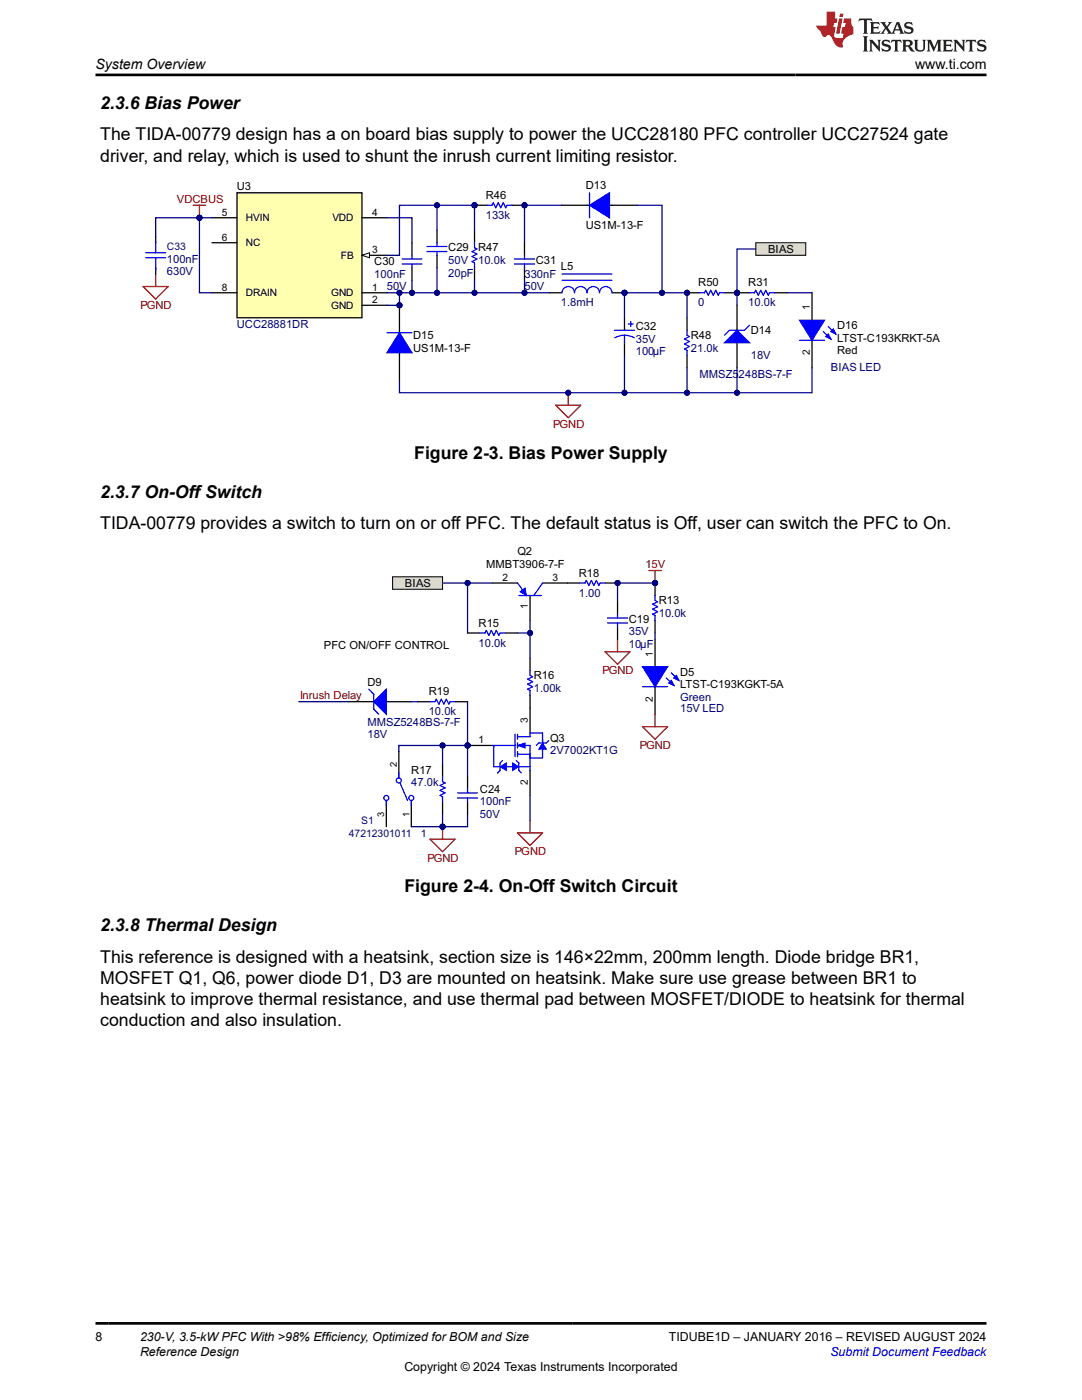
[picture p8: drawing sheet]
<svg xmlns="http://www.w3.org/2000/svg" width="216mm" height="279mm" viewBox="0 0 216 279" stroke-linecap="round" stroke-linejoin="round" font-family="sans-serif">
<path d="M47.3 38.5h24.9v24.9h-24.9z" fill-rule="evenodd" fill="#ffffaf"/>
<path d="M47.3 38.5h24.9v24.9h-24.9zM72.2 58.4h5M72.2 50.9h5M72.2 60.9h5" fill="none" stroke="#000" stroke-width=".25"/>
<path d="M72.2 50.9l1.5-.5v1z" fill="#f8fcff"/>
<path d="M72.2 50.9l1.5-.5v1z" fill="none" stroke="#000" stroke-width=".2"/>
<path d="M42.3 43.5h5M42.3 48.4h5M42.3 58.4h5M72.2 43.5h5" fill="none" stroke="#000" stroke-width=".25"/>
<circle cx="124.6" cy="58.4" r=".5" fill="#00007f"/>
<circle cx="124.6" cy="58.4" r=".5" fill="none" stroke="#00007f" stroke-width=".2"/>
<path d="M109.6 58.4h2.5M122.1 58.4h2.5" fill="none" stroke="#000" stroke-width=".25"/>
<circle cx="124.6" cy="58.4" r=".5" fill="#00007f"/>
<circle cx="124.6" cy="58.4" r=".5" fill="none" stroke="#00007f" stroke-width=".2"/>
<g fill="none" stroke="#00f" stroke-width=".25">
<path d="M85.2 49.2h4M85.2 50.2h4M87.2 48.4v.8M87.2 50.2v.7M102.7 51.7h4M102.7 52.7h4M104.7 50.9v.8M104.7 52.7v.7M112.1 58.4a1.25 1.25 0 0 1 1.3-1.2 1.25 1.25 0 0 1 1.2 1.2 1.25 1.25 0 0 1 1.3-1.2 1.25 1.25 0 0 1 1.2 1.2 1.25 1.25 0 0 1 1.3-1.2 1.25 1.25 0 0 1 1.2 1.2 1.25 1.25 0 0 1 1.3-1.2 1.25 1.25 0 0 1 1.2 1.2M112.1 55.9h10M112.1 54.7h10M122.6 65.9h4"/>
<path d="M124.6 66.9l.8 .1 1.2 .4M124.6 66.9l-.8 .1-1.1 .4M124.6 66.9v1.5M125.4 64.7h1M125.9 64.2v1"/>
</g>
<path d="M87.2 46v2.4M87.2 50.9v2.5M104.7 48.4v2.5M104.7 53.4v2.5M124.6 63.4v2.5M124.6 68.4v2.5M147.1 60.9v5M147.1 68.4v5" fill="none" stroke="#000" stroke-width=".25"/>
<path d="M147.1 65.9l2.5 2.5h-5z" fill="#00f"/>
<path d="M80.2 51.7h4M80.2 52.7h4M82.2 50.9v.8M82.2 52.7v.7M147.1 65.9l2.5 2.5h-5zM149.6 64.9l-1 1h-3l-1 1" fill="none" stroke="#00f" stroke-width=".25"/>
<path d="M82.2 48.4v2.5M82.2 53.4v2.5" fill="none" stroke="#000" stroke-width=".25"/>
<circle cx="104.7" cy="41" r=".5" fill="#00007f"/>
<circle cx="104.7" cy="41" r=".5" fill="none" stroke="#00007f" stroke-width=".2"/>
<circle cx="94.7" cy="41" r=".5" fill="#00007f"/>
<circle cx="94.7" cy="41" r=".5" fill="none" stroke="#00007f" stroke-width=".2"/>
<path d="M102.2 41h2.5" fill="none" stroke="#000" stroke-width=".25"/>
<circle cx="104.7" cy="41" r=".5" fill="#00007f"/>
<circle cx="104.7" cy="41" r=".5" fill="none" stroke="#00007f" stroke-width=".2"/>
<path d="M94.7 41h2.5" fill="none" stroke="#000" stroke-width=".25"/>
<circle cx="94.7" cy="41" r=".5" fill="#00007f"/>
<circle cx="94.7" cy="41" r=".5" fill="none" stroke="#00007f" stroke-width=".2"/>
<path d="M94.7 48.4v1l.5 .3-1 .5 1 .5-1 .5 1 .5-1 .5 .5 .2v1M97.2 41h1l.2-.5 .5 1 .5-1 .5 1 .5-1 .5 1 .3-.5h1" fill="none" stroke="#00f" stroke-width=".25"/>
<path d="M94.7 46v2.4M94.7 53.4v2.5M112.1 41h15" fill="none" stroke="#000" stroke-width=".25"/>
<path d="M117.6 41l4-2.5v5z" fill="#00f"/>
<path d="M117.6 38.5v5M117.6 41l4-2.5v5z" fill="none" stroke="#00f" stroke-width=".25"/>
<circle cx="79.7" cy="60.9" r=".5" fill="#00007f"/>
<circle cx="79.7" cy="60.9" r=".5" fill="none" stroke="#00007f" stroke-width=".2"/>
<path d="M79.7 60.9v5M79.7 70.9v5" fill="none" stroke="#000" stroke-width=".25"/>
<circle cx="79.7" cy="60.9" r=".5" fill="#00007f"/>
<circle cx="79.7" cy="60.9" r=".5" fill="none" stroke="#00007f" stroke-width=".2"/>
<path d="M79.7 65.9v5" fill="none" stroke="#000" stroke-width=".25"/>
<path d="M79.7 66.4l2.5 4h-5z" fill="#00f"/>
<path d="M77.2 66.4h5M79.7 66.4l2.5 4h-5z" fill="none" stroke="#00f" stroke-width=".25"/>
<path d="M38.5 41h2.5M39.8 41v2.5" fill="none" stroke="#7f0000" stroke-width=".25"/>
<circle cx="39.8" cy="43.5" r=".5" fill="#00007f"/>
<circle cx="39.8" cy="43.5" r=".5" fill="none" stroke="#00007f" stroke-width=".2"/>
<path d="M113.4 78.4v2.5M110.9 80.9h5l-2.5 2.5z" fill="none" stroke="#7f0000" stroke-width=".25"/>
<circle cx="113.4" cy="78.4" r=".5" fill="#00007f"/>
<circle cx="113.4" cy="78.4" r=".5" fill="none" stroke="#00007f" stroke-width=".2"/>
<path d="M150.8 48.4h10v2.5h-10z" fill-rule="evenodd" fill="#dcd9c7"/>
<path d="M150.8 48.4h10v2.5h-10z" fill="none" stroke="#000" stroke-width=".2"/>
<path d="M28.6 57.2h5l-2.5 2.5zM31.1 54.7v2.5" fill="none" stroke="#7f0000" stroke-width=".25"/>
<path d="M31.1 47.2v1.2M31.1 53.4v1.3" fill="none" stroke="#000" stroke-width=".25"/>
<path d="M29.1 51.4h4M29.1 50.4h4M31.1 48.2v2.2M31.1 51.4v2.5" fill="none" stroke="#00f" stroke-width=".25"/>
<circle cx="147.1" cy="58.4" r=".5" fill="#00007f"/>
<circle cx="147.1" cy="58.4" r=".5" fill="none" stroke="#00007f" stroke-width=".2"/>
<circle cx="137.1" cy="58.4" r=".5" fill="#00007f"/>
<circle cx="137.1" cy="58.4" r=".5" fill="none" stroke="#00007f" stroke-width=".2"/>
<path d="M144.6 58.4h2.5" fill="none" stroke="#000" stroke-width=".25"/>
<circle cx="147.1" cy="58.4" r=".5" fill="#00007f"/>
<circle cx="147.1" cy="58.4" r=".5" fill="none" stroke="#00007f" stroke-width=".2"/>
<path d="M137.1 58.4h2.5" fill="none" stroke="#000" stroke-width=".25"/>
<circle cx="137.1" cy="58.4" r=".5" fill="#00007f"/>
<circle cx="137.1" cy="58.4" r=".5" fill="none" stroke="#00007f" stroke-width=".2"/>
<path d="M139.6 58.4h1l.2-.5 .5 1 .5-1 .5 1 .5-1 .5 1 .3-.5h1M137.1 65.9v1l.5 .3-1 .5 1 .5-1 .5 1 .5-1 .5 .5 .2v1M164.3 66.2l1.5 1.5M165.3 65.2l1.5 1.5" fill="none" stroke="#00f" stroke-width=".25"/>
<path d="M162 58.4v5.5M137.1 63.4v2.5M137.1 70.9v2.5M162 67.9v5.5" fill="none" stroke="#000" stroke-width=".25"/>
<path d="M164.8 67.2l.5-.5 .5 1z" fill="#00f"/>
<path d="M164.8 67.2l.5-.5 .5 1z" fill="none" stroke="#00f" stroke-width=".25"/>
<path d="M166.3 65.7l.5 1-1-.5z" fill="#00f"/>
<path d="M166.3 65.7l.5 1-1-.5z" fill="none" stroke="#00f" stroke-width=".25"/>
<path d="M159.5 63.9h5l-2.5 4z" fill="#00f"/>
<path d="M159.5 63.9h5l-2.5 4zM159.5 67.9h5" fill="none" stroke="#00f" stroke-width=".25"/>
<circle cx="147.1" cy="58.4" r=".5" fill="#00007f"/>
<circle cx="147.1" cy="58.4" r=".5" fill="none" stroke="#00007f" stroke-width=".2"/>
<path d="M147.1 58.4h2.5" fill="none" stroke="#000" stroke-width=".25"/>
<circle cx="147.1" cy="58.4" r=".5" fill="#00007f"/>
<circle cx="147.1" cy="58.4" r=".5" fill="none" stroke="#00007f" stroke-width=".2"/>
<path d="M154.5 58.4h2.5" fill="none" stroke="#000" stroke-width=".25"/>
<path d="M149.6 58.4h1l.2-.5 .5 1 .5-1 .5 1 .5-1 .5 1 .3-.5h.9" fill="none" stroke="#00f" stroke-width=".25"/>
<path d="M77.2 43.5h5v4.9M77.2 58.4h2.5v2.5h-2.5" fill="none" stroke="#00007f" stroke-width=".25"/>
<circle cx="79.7" cy="60.9" r=".5" fill="#00007f"/>
<circle cx="79.7" cy="60.9" r=".5" fill="none" stroke="#00007f" stroke-width=".2"/>
<circle cx="79.7" cy="58.4" r=".5" fill="#00007f"/>
<circle cx="79.7" cy="58.4" r=".5" fill="none" stroke="#00007f" stroke-width=".2"/>
<path d="M124.6 70.9v7.5" fill="none" stroke="#00007f" stroke-width=".25"/>
<circle cx="124.6" cy="78.4" r=".5" fill="#00007f"/>
<circle cx="124.6" cy="78.4" r=".5" fill="none" stroke="#00007f" stroke-width=".2"/>
<path d="M124.6 58.4h12.5v5" fill="none" stroke="#00007f" stroke-width=".25"/>
<circle cx="124.6" cy="58.4" r=".5" fill="#00007f"/>
<circle cx="124.6" cy="58.4" r=".5" fill="none" stroke="#00007f" stroke-width=".2"/>
<circle cx="132.1" cy="58.4" r=".5" fill="#00007f"/>
<circle cx="132.1" cy="58.4" r=".5" fill="none" stroke="#00007f" stroke-width=".2"/>
<circle cx="137.1" cy="58.4" r=".5" fill="#00007f"/>
<circle cx="137.1" cy="58.4" r=".5" fill="none" stroke="#00007f" stroke-width=".2"/>
<path d="M124.6 58.4v5" fill="none" stroke="#00007f" stroke-width=".25"/>
<circle cx="124.6" cy="58.4" r=".5" fill="#00007f"/>
<circle cx="124.6" cy="58.4" r=".5" fill="none" stroke="#00007f" stroke-width=".2"/>
<path d="M79.7 58.4h29.9" fill="none" stroke="#00007f" stroke-width=".25"/>
<circle cx="79.7" cy="58.4" r=".5" fill="#00007f"/>
<circle cx="79.7" cy="58.4" r=".5" fill="none" stroke="#00007f" stroke-width=".2"/>
<circle cx="82.2" cy="58.4" r=".5" fill="#00007f"/>
<circle cx="82.2" cy="58.4" r=".5" fill="none" stroke="#00007f" stroke-width=".2"/>
<circle cx="87.2" cy="58.4" r=".5" fill="#00007f"/>
<circle cx="87.2" cy="58.4" r=".5" fill="none" stroke="#00007f" stroke-width=".2"/>
<circle cx="94.7" cy="58.4" r=".5" fill="#00007f"/>
<circle cx="94.7" cy="58.4" r=".5" fill="none" stroke="#00007f" stroke-width=".2"/>
<circle cx="104.7" cy="58.4" r=".5" fill="#00007f"/>
<circle cx="104.7" cy="58.4" r=".5" fill="none" stroke="#00007f" stroke-width=".2"/>
<path d="M94.7 41h-15v9.9h-2.5" fill="none" stroke="#00007f" stroke-width=".25"/>
<circle cx="87.2" cy="41" r=".5" fill="#00007f"/>
<circle cx="87.2" cy="41" r=".5" fill="none" stroke="#00007f" stroke-width=".2"/>
<circle cx="94.7" cy="41" r=".5" fill="#00007f"/>
<circle cx="94.7" cy="41" r=".5" fill="none" stroke="#00007f" stroke-width=".2"/>
<path d="M94.7 41v5" fill="none" stroke="#00007f" stroke-width=".25"/>
<circle cx="94.7" cy="41" r=".5" fill="#00007f"/>
<circle cx="94.7" cy="41" r=".5" fill="none" stroke="#00007f" stroke-width=".2"/>
<path d="M112.1 41h-7.4v7.4" fill="none" stroke="#00007f" stroke-width=".25"/>
<circle cx="104.7" cy="41" r=".5" fill="#00007f"/>
<circle cx="104.7" cy="41" r=".5" fill="none" stroke="#00007f" stroke-width=".2"/>
<path d="M82.2 55.9v2.5" fill="none" stroke="#00007f" stroke-width=".25"/>
<circle cx="82.2" cy="58.4" r=".5" fill="#00007f"/>
<circle cx="82.2" cy="58.4" r=".5" fill="none" stroke="#00007f" stroke-width=".2"/>
<path d="M104.7 55.9v2.5" fill="none" stroke="#00007f" stroke-width=".25"/>
<circle cx="104.7" cy="58.4" r=".5" fill="#00007f"/>
<circle cx="104.7" cy="58.4" r=".5" fill="none" stroke="#00007f" stroke-width=".2"/>
<path d="M94.7 55.9v2.5" fill="none" stroke="#00007f" stroke-width=".25"/>
<circle cx="94.7" cy="58.4" r=".5" fill="#00007f"/>
<circle cx="94.7" cy="58.4" r=".5" fill="none" stroke="#00007f" stroke-width=".2"/>
<path d="M127.1 41h5v17.4" fill="none" stroke="#00007f" stroke-width=".25"/>
<circle cx="132.1" cy="58.4" r=".5" fill="#00007f"/>
<circle cx="132.1" cy="58.4" r=".5" fill="none" stroke="#00007f" stroke-width=".2"/>
<path d="M87.2 53.4v5" fill="none" stroke="#00007f" stroke-width=".25"/>
<circle cx="87.2" cy="58.4" r=".5" fill="#00007f"/>
<circle cx="87.2" cy="58.4" r=".5" fill="none" stroke="#00007f" stroke-width=".2"/>
<path d="M87.2 41v5" fill="none" stroke="#00007f" stroke-width=".25"/>
<circle cx="87.2" cy="41" r=".5" fill="#00007f"/>
<circle cx="87.2" cy="41" r=".5" fill="none" stroke="#00007f" stroke-width=".2"/>
<path d="M137.1 73.4v5" fill="none" stroke="#00007f" stroke-width=".25"/>
<circle cx="137.1" cy="78.4" r=".5" fill="#00007f"/>
<circle cx="137.1" cy="78.4" r=".5" fill="none" stroke="#00007f" stroke-width=".2"/>
<path d="M39.8 43.5v14.9h2.5" fill="none" stroke="#00007f" stroke-width=".25"/>
<circle cx="39.8" cy="43.5" r=".5" fill="#00007f"/>
<circle cx="39.8" cy="43.5" r=".5" fill="none" stroke="#00007f" stroke-width=".2"/>
<path d="M147.1 73.4v5h-67.4v-2.5" fill="none" stroke="#00007f" stroke-width=".25"/>
<circle cx="147.1" cy="78.4" r=".5" fill="#00007f"/>
<circle cx="147.1" cy="78.4" r=".5" fill="none" stroke="#00007f" stroke-width=".2"/>
<circle cx="137.1" cy="78.4" r=".5" fill="#00007f"/>
<circle cx="137.1" cy="78.4" r=".5" fill="none" stroke="#00007f" stroke-width=".2"/>
<circle cx="124.6" cy="78.4" r=".5" fill="#00007f"/>
<circle cx="124.6" cy="78.4" r=".5" fill="none" stroke="#00007f" stroke-width=".2"/>
<circle cx="113.4" cy="78.4" r=".5" fill="#00007f"/>
<circle cx="113.4" cy="78.4" r=".5" fill="none" stroke="#00007f" stroke-width=".2"/>
<path d="M39.8 43.5h2.5" fill="none" stroke="#00007f" stroke-width=".25"/>
<circle cx="39.8" cy="43.5" r=".5" fill="#00007f"/>
<circle cx="39.8" cy="43.5" r=".5" fill="none" stroke="#00007f" stroke-width=".2"/>
<path d="M150.8 49.7h-3.7v8.7" fill="none" stroke="#00007f" stroke-width=".25"/>
<circle cx="147.1" cy="58.4" r=".5" fill="#00007f"/>
<circle cx="147.1" cy="58.4" r=".5" fill="none" stroke="#00007f" stroke-width=".2"/>
<path d="M147.1 58.4v2.5" fill="none" stroke="#00007f" stroke-width=".25"/>
<circle cx="147.1" cy="58.4" r=".5" fill="#00007f"/>
<circle cx="147.1" cy="58.4" r=".5" fill="none" stroke="#00007f" stroke-width=".2"/>
<path d="M39.8 43.5h-8.7v3.7" fill="none" stroke="#00007f" stroke-width=".25"/>
<circle cx="39.8" cy="43.5" r=".5" fill="#00007f"/>
<circle cx="39.8" cy="43.5" r=".5" fill="none" stroke="#00007f" stroke-width=".2"/>
<path d="M157 58.4h5M162 73.4v5h-14.9" fill="none" stroke="#00007f" stroke-width=".25"/>
<circle cx="147.1" cy="78.4" r=".5" fill="#00007f"/>
<circle cx="147.1" cy="78.4" r=".5" fill="none" stroke="#00007f" stroke-width=".2"/>
<path d="M120.7 130.1h5l-2.5 2.5zM123.2 127.6v2.5M85.8 167.5h5l-2.5 2.5zM88.3 165v2.5" fill="none" stroke="#7f0000" stroke-width=".25"/>
<circle cx="88.3" cy="165" r=".5" fill="#00007f"/>
<circle cx="88.3" cy="165" r=".5" fill="none" stroke="#00007f" stroke-width=".2"/>
<path d="M103.3 166.2h5l-2.5 2.5zM105.8 163.7v2.5" fill="none" stroke="#7f0000" stroke-width=".25"/>
<path d="M78.3 115.1h10v2.5h-10z" fill-rule="evenodd" fill="#dcd9c7"/>
<path d="M78.3 115.1h10v2.5h-10z" fill="none" stroke="#000" stroke-width=".2"/>
<circle cx="93.3" cy="148.8" r=".51" fill="#00007f"/>
<circle cx="93.3" cy="148.8" r=".51" fill="none" stroke="#00007f" stroke-width=".2"/>
<path d="M108.3 149.3v2" fill="none" stroke="#00f" stroke-width=".25"/>
<path d="M93.3 148.8h5M105.8 141.3v5" fill="none" stroke="#000" stroke-width=".25"/>
<circle cx="93.3" cy="148.8" r=".51" fill="#00007f"/>
<circle cx="93.3" cy="148.8" r=".51" fill="none" stroke="#00007f" stroke-width=".2"/>
<path d="M102.8 146.5v4.5M103.3 147h2.5M103.3 148.8h2.5v2.5M103.3 150.5h2.5M103.3 146.5v1M103.3 148.3v1M103.3 150v1" fill="none" stroke="#00f" stroke-width=".25"/>
<path d="M103.3 148.8l1.5-.5v1z" fill="#00f"/>
<path d="M103.3 148.8l1.5-.5v1z" fill="none" stroke="#00f" stroke-width=".2"/>
<path d="M98.3 148.8h4.5M99.8 152.3v1.5M105.8 147v-.7h2.5v1.7M105.8 150.5v3.3M105.8 151.3h2.5" fill="none" stroke="#00f" stroke-width=".25"/>
<path d="M105.8 153.8v4.9" fill="none" stroke="#000" stroke-width=".25"/>
<path d="M99.8 153l1.2-.7v1.5z" fill="#00f"/>
<path d="M99.8 153l1.2-.7v1.5z" fill="none" stroke="#00f" stroke-width=".2"/>
<path d="M98.5 148.8v4.2h1.3M99.8 153.8l-.5 .5M100.3 151.8l-.5 .5M103.5 153h2.3M107.5 148.3h1.5" fill="none" stroke="#00f" stroke-width=".25"/>
<path d="M108.3 148.3l.7 1.2h-1.5z" fill="#00f"/>
<path d="M108.3 148.3l.7 1.2h-1.5z" fill="none" stroke="#00f" stroke-width=".2"/>
<path d="M103.5 152.3v1.5M107.5 148.3l-.5 .5M108.3 147.5v.8M109.5 147.8l-.5 .5" fill="none" stroke="#00f" stroke-width=".25"/>
<path d="M102.3 152.3l1.2 .7-1.2 .8z" fill="#00f"/>
<path d="M102.3 152.3l1.2 .7-1.2 .8z" fill="none" stroke="#00f" stroke-width=".2"/>
<path d="M103.3 116.4l1.2 1.7M103.5 118.8h4.5M108.3 116.4l-1.8 2.4M100.8 153h1.7M103 151.8l.5 .5M103.5 153.8l.5 .5" fill="none" stroke="#00f" stroke-width=".25"/>
<path d="M98.3 116.4h5M105.8 118.8v5M108.3 116.4h4.9" fill="none" stroke="#000" stroke-width=".25"/>
<path d="M103.8 118.1l1-.8 .2 1.5z" fill="#00f"/>
<path d="M103.8 118.1l1-.8 .2 1.5z" fill="none" stroke="#00f" stroke-width=".2"/>
<path d="M93.3 126.3h2.5M100.8 126.3h2.5M105.8 131.3v2.5M105.8 138.8v2.5M123.2 120.1v2.5M123.2 125.1v2.5" fill="none" stroke="#000" stroke-width=".25"/>
<path d="M95.8 126.3h1l.2-.5 .5 1 .5-1 .5 1 .5-1 .5 1 .3-.5h1M105.8 133.8v1l.5 .3-1 .4 1 .6-1 .5 1 .4-1 .6 .5 .2v1M121.2 123.3h4M121.2 124.3h4M123.2 122.6v.7M123.2 124.3v.8" fill="none" stroke="#00f" stroke-width=".25"/>
<path d="M129.5 113.9h2.5M130.7 113.9v2.5" fill="none" stroke="#7f0000" stroke-width=".25"/>
<circle cx="130.7" cy="116.3" r=".5" fill="#00007f"/>
<circle cx="130.7" cy="116.3" r=".5" fill="none" stroke="#00007f" stroke-width=".2"/>
<path d="M130.7 127.6v5.5M130.7 137v5.5M83.3 140h2.5M90.8 140h2.5M93.3 155v2.5M93.3 160v2.5" fill="none" stroke="#000" stroke-width=".25"/>
<path d="M133 135.3l1.5 1.5M134 134.3l1.5 1.5M85.8 140h1l.3-.5 .5 1 .5-1 .5 1 .4-1 .6 1 .2-.5h1M91.3 158.2h4M91.3 159.3h4M93.3 157.5v.7M93.3 159.3v.7" fill="none" stroke="#00f" stroke-width=".25"/>
<path d="M133.5 136.3l.5-.5 .5 1z" fill="#00f"/>
<path d="M133.5 136.3l.5-.5 .5 1z" fill="none" stroke="#00f" stroke-width=".25"/>
<path d="M135 134.8l.5 1-1-.5z" fill="#00f"/>
<path d="M135 134.8l.5 1-1-.5z" fill="none" stroke="#00f" stroke-width=".25"/>
<path d="M128.2 133.1h5l-2.5 3.9z" fill="#00f"/>
<path d="M128.2 133.1h5l-2.5 3.9zM128.2 137h5" fill="none" stroke="#00f" stroke-width=".25"/>
<path d="M128.2 145h5l-2.5 2.5zM130.7 142.5v2.5" fill="none" stroke="#7f0000" stroke-width=".25"/>
<circle cx="130.7" cy="116.3" r=".5" fill="#00007f"/>
<circle cx="130.7" cy="116.3" r=".5" fill="none" stroke="#00007f" stroke-width=".2"/>
<path d="M130.7 116.4v2.4M130.7 123.8v2.5" fill="none" stroke="#000" stroke-width=".25"/>
<circle cx="130.7" cy="116.3" r=".5" fill="#00007f"/>
<circle cx="130.7" cy="116.3" r=".5" fill="none" stroke="#00007f" stroke-width=".2"/>
<path d="M130.7 118.8v1l.5 .3-1 .5 1 .5-1 .5 1 .5-1 .5 .5 .2v1" fill="none" stroke="#00f" stroke-width=".25"/>
<path d="M69.6 140h5M77.1 140h5" fill="none" stroke="#000" stroke-width=".25"/>
<path d="M74.6 140l2.5-2.4v4.9z" fill="#00f"/>
<g fill="none" stroke="#00f" stroke-width=".25">
<path d="M73.6 137.5l1 1v3l1 1M74.6 140l2.5-2.4v4.9zM77.1 159.7v1.1M79.6 154.3v1M79.8 156.3l1.5 3.4M82.1 159.7v1.1"/>
<circle cx="77.1" cy="159.2" r=".5"/>
<circle cx="79.6" cy="155.8" r=".5"/>
<circle cx="82.1" cy="159.2" r=".5"/>
</g>
<path d="M77.1 160v5M79.6 150v5M82.1 160v5" fill="none" stroke="#000" stroke-width=".25"/>
<circle cx="123.2" cy="116.3" r=".49" fill="#00007f"/>
<circle cx="123.2" cy="116.3" r=".49" fill="none" stroke="#00007f" stroke-width=".2"/>
<path d="M120.7 116.4h2.5" fill="none" stroke="#000" stroke-width=".25"/>
<circle cx="123.2" cy="116.3" r=".49" fill="#00007f"/>
<circle cx="123.2" cy="116.3" r=".49" fill="none" stroke="#00007f" stroke-width=".2"/>
<path d="M113.2 116.4h2.5M88.3 152.5v2.5M88.3 160v2.5" fill="none" stroke="#000" stroke-width=".25"/>
<path d="M115.7 116.4h1l.3-.6 .5 1 .5-1 .5 1 .5-1 .5 1 .2-.4h1M88.3 155v1l.5 .3-1 .5 1 .4-1 .6 1 .4-1 .5 .5 .3v1" fill="none" stroke="#00f" stroke-width=".25"/>
<path d="M88.3 116.4h5M105.8 158.7v5" fill="none" stroke="#00007f" stroke-width=".25"/>
<circle cx="93.3" cy="116.3" r=".5" fill="#00007f"/>
<circle cx="93.3" cy="116.3" r=".5" fill="none" stroke="#00007f" stroke-width=".2"/>
<path d="M103.3 126.3h2.5" fill="none" stroke="#00007f" stroke-width=".25"/>
<circle cx="105.8" cy="126.3" r=".49" fill="#00007f"/>
<circle cx="105.8" cy="126.3" r=".49" fill="none" stroke="#00007f" stroke-width=".2"/>
<path d="M93.3 162.5v2.5h-5" fill="none" stroke="#00007f" stroke-width=".25"/>
<circle cx="88.3" cy="165" r=".5" fill="#00007f"/>
<circle cx="88.3" cy="165" r=".5" fill="none" stroke="#00007f" stroke-width=".2"/>
<path d="M93.3 148.8h-5v3.7" fill="none" stroke="#00007f" stroke-width=".25"/>
<circle cx="93.3" cy="148.8" r=".51" fill="#00007f"/>
<circle cx="93.3" cy="148.8" r=".51" fill="none" stroke="#00007f" stroke-width=".2"/>
<circle cx="88.3" cy="148.8" r=".51" fill="#00007f"/>
<circle cx="88.3" cy="148.8" r=".51" fill="none" stroke="#00007f" stroke-width=".2"/>
<path d="M98.3 116.4h-5v9.9" fill="none" stroke="#00007f" stroke-width=".25"/>
<circle cx="93.3" cy="116.3" r=".5" fill="#00007f"/>
<circle cx="93.3" cy="116.3" r=".5" fill="none" stroke="#00007f" stroke-width=".2"/>
<path d="M88.3 162.5v2.5" fill="none" stroke="#00007f" stroke-width=".25"/>
<circle cx="88.3" cy="165" r=".5" fill="#00007f"/>
<circle cx="88.3" cy="165" r=".5" fill="none" stroke="#00007f" stroke-width=".2"/>
<path d="M82.1 140h1.2M88.3 148.8h-8.7v1.2" fill="none" stroke="#00007f" stroke-width=".25"/>
<circle cx="88.3" cy="148.8" r=".51" fill="#00007f"/>
<circle cx="88.3" cy="148.8" r=".51" fill="none" stroke="#00007f" stroke-width=".2"/>
<path d="M82.1 165h6.2" fill="none" stroke="#00007f" stroke-width=".25"/>
<circle cx="88.3" cy="165" r=".5" fill="#00007f"/>
<circle cx="88.3" cy="165" r=".5" fill="none" stroke="#00007f" stroke-width=".2"/>
<path d="M59.6 140h10M93.3 140v15" fill="none" stroke="#00007f" stroke-width=".25"/>
<circle cx="93.3" cy="148.8" r=".51" fill="#00007f"/>
<circle cx="93.3" cy="148.8" r=".51" fill="none" stroke="#00007f" stroke-width=".2"/>
<path d="M105.8 123.8v7.5" fill="none" stroke="#00007f" stroke-width=".25"/>
<circle cx="105.8" cy="126.3" r=".49" fill="#00007f"/>
<circle cx="105.8" cy="126.3" r=".49" fill="none" stroke="#00007f" stroke-width=".2"/>
<path d="M130.7 116.4h-7.5v3.7M130.7 126.3v1.3" fill="none" stroke="#00007f" stroke-width=".25"/>
<circle cx="130.7" cy="116.3" r=".5" fill="#00007f"/>
<circle cx="130.7" cy="116.3" r=".5" fill="none" stroke="#00007f" stroke-width=".2"/>
<circle cx="123.2" cy="116.3" r=".49" fill="#00007f"/>
<circle cx="123.2" cy="116.3" r=".49" fill="none" stroke="#00007f" stroke-width=".2"/>
<path d="M171.5 3.7l-.2 .6 .5-.3h.6v.2v2.2l-.2 .3h1l-.2-.3v-2.2v-.2h.5l.6 .3-.2-.6zM173.6 4.4l.2 .4v1.6l-.2 .3h1.9l.1-.5a1.08 1.08 0 0 1-1.3 .1v-.6h.6l.4 .1v-.6l-.4 .2h-.6v-.6l.2-.1a1 1 0 0 1 1 .3l-.1-.6zM175.7 4.4l.9 1.2-1 1.1h.9l-.2-.2 .5-.7 .4 .7-.2 .2h1.6l-.2-.2 .2-.4h.9l.1 .4-.1 .2h.9l-.2-.3-.8-2h-.5l-.9 2.2-.9-1.1 .9-1.1h-.8l.2 .2-.4 .7-.4-.7 .2-.2zM179 4.8l.4 1h-.7zM180.7 4.6a.65 .65 0 0 0-.2 .7 .65 .65 0 0 0 .6 .4l.6 .2 .1 .2a.79 .79 0 0 1-.7 .4 .79 .79 0 0 1-.7-.5l.1 .7 .2-.1a.93 .93 0 0 0 1.1 .1 .93 .93 0 0 0 .4-.9 1.46 1.46 0 0 0-1.2-.6l-.1-.4a1.09 1.09 0 0 1 1.2 .2l-.2-.6-.1 .1-.5-.1zM172.2 7.2l.2 .4v2.3l-.2 .4h1l-.2-.4v-2.3l.2-.4zM173.4 7.9l.2 .4v1.6l-.2 .4h.8l-.3-.4 .1-1.4 1.6 1.8v-2l.2-.4h-.7l.1 .3 .1 1.1-1.2-1.4zM176.2 8.1a.65 .65 0 0 0-.2 .7 .65 .65 0 0 0 .6 .4l.6 .2 .1 .3a.79 .79 0 0 1-.7 .3 .79 .79 0 0 1-.7-.5l.1 .8 .2-.1a.93 .93 0 0 0 1.1 0 .93 .93 0 0 0 .4-.9 1.46 1.46 0 0 0-1.2-.6l-.1-.4a1.09 1.09 0 0 1 1.2 .2l-.1-.6-.2 .1-.5-.1zM177.9 7.9l-.1 .7a.63 .63 0 0 1 .8-.4v1.7l-.3 .4h1l-.2-.4v-1.7a.66 .66 0 0 1 .8 .4l-.1-.7zM180 7.9l.2 .4v1.6l-.2 .4h1l-.2-.2-.1-.8 .5 .1 .1 .1a.79 .79 0 0 0 1.2 .7l-1-1a.61 .61 0 0 0 .6-.6 .61 .61 0 0 0-.5-.6zM180.8 8.3l.1-.1a.47 .47 0 0 1 .5 .1 .47 .47 0 0 1 .1 .5l-.1 .2h-.7zM182.3 7.9l.2 .3a2.27 2.27 0 0 0 .4 1.9 1.04 1.04 0 0 0 1.7-.6v-1.3l.2-.3h-.8l.2 .4v1.2a.6 .6 0 0 1-.6 .5 .6 .6 0 0 1-.6-.5v-1.2l.3-.4zM184.9 7.9l.2 .4v1.6l-.2 .4h.8l-.3-.4v-1.5l.9 1.9 .9-1.9v1.5l-.3 .4h1l-.2-.4v-1.6l.2-.4h-.8l-.7 1.6-.6-1.6zM188.1 7.9l.2 .4v1.6l-.2 .4h1.9l.1-.6a1.09 1.09 0 0 1-1.3 .1v-.6h.6l.4 .2v-.7l-.4 .2h-.6v-.5l.2-.2a1.01 1.01 0 0 1 1 .3l-.1-.6zM190.2 7.9l.3 .4v1.6l-.3 .4h.8l-.2-.4v-1.4l1.6 1.8v-2l.2-.4h-.7l.2 .3v1.1l-1.2-1.4zM192.8 7.9l-.1 .7a.63 .63 0 0 1 .8-.4v1.7l-.3 .4h1l-.2-.4v-1.7a.66 .66 0 0 1 .8 .4l-.1-.7zM195.2 8.1a.65 .65 0 0 0-.2 .7 .65 .65 0 0 0 .6 .4l.6 .2 .2 .3a.79 .79 0 0 1-.7 .3 .79 .79 0 0 1-.7-.5l.1 .8 .2-.1a.93 .93 0 0 0 1 0 .93 .93 0 0 0 .5-.9 1.46 1.46 0 0 0-1.3-.6v-.4a1.09 1.09 0 0 1 1.2 .2l-.2-.6-.2 .1-.5-.1z" fill="#231f20"/>
<path d="M164.9 2.3v2.8h-2l.1 .4 .8 .9a.95 .95 0 0 0 1 .9 .59 .59 0 0 1 .5-.3 .59 .59 0 0 1 .5 .3l.4 .8a1.59 1.59 0 0 0 2.1 1.3 1.61 1.61 0 0 1 1-2.2l1-.4-.1-1.4a1.59 1.59 0 0 1-.3-1.7h-1.5l-.2 .9h.6l-.2 .8h-.5l-.2 1v.3h.4l-.1 .9h-.7a.73 .73 0 0 1-1-.6l.3-1.6h-.5l.1-.8h.5l.2-.9h-.5v-1.4zM167.4 3.7l-.6 3h.7l.6-3zM167.6 2.7l-.1 .7h.7l.1-.7z" fill="#ed1c24"/>
<path d="M19 15h177.8M19 264.1h177.8" fill="none" stroke="#000" stroke-width=".53"/>
<g font-size="3.5">
<text x="20" y="21.7">2.3.6 Bias Power</text>
<text x="20" y="28">The TIDA-00779 design has a on board bias supply to power the UCC28180 PFC controller UCC27524 gate</text>
<text x="20" y="32.2">driver, and relay, which is used to shunt the inrush current limiting resistor.</text>
<text x="82.7" y="91.5">Figure 2-3. Bias Power Supply</text>
<text x="20" y="99.3">2.3.7 On-Off Switch</text>
<text x="20" y="105.7">TIDA-00779 provides a switch to turn on or off PFC. The default status is Off, user can switch the PFC to On.</text>
<text x="80.7" y="178">Figure 2-4. On-Off Switch Circuit</text>
<text x="20" y="185.8">2.3.8 Thermal Design</text>
<text x="20" y="192.1">This reference is designed with a heatsink, section size is 146×22mm, 200mm length. Diode bridge BR1,</text>
<text x="20" y="196.4">MOSFET Q1, Q6, power diode D1, D3 are mounted on heatsink. Make sure use grease between BR1 to</text>
<text x="20" y="200.6">heatsink to improve thermal resistance, and use thermal pad between MOSFET/DIODE to heatsink for thermal</text>
<text x="20" y="204.8">conduction and also insulation.</text>
</g>
<g font-size="2.8">
<text x="19" y="13.8">System Overview</text>
<text x="182.6" y="13.8">www.ti.com</text>
</g>
<g font-size="2.5">
<text x="19" y="267.6">8</text>
<text x="27.9" y="267.6">230-V, 3.5-kW PFC With &gt;98% Efficiency, Optimized for BOM and Size</text>
<text x="133.5" y="267.6">TIDUBE1D – JANUARY 2016 – REVISED AUGUST 2024</text>
<text x="27.9" y="270.6">Reference Design</text>
<text x="80.7" y="273.5">Copyright © 2024 Texas Instruments Incorporated</text>
</g>
<text font-size="2.5" fill="#00f" x="165.7" y="270.6">Submit Document Feedback</text>
<g font-size="2.2" fill="#7f0000">
<text x="35.3" y="40.5">VDCBUS</text>
<text x="28" y="61.6">PGND</text>
<text x="110.4" y="85.4">PGND</text>
<text x="128.8" y="113.4">15V</text>
<text x="120.2" y="134.5">PGND</text>
<text x="59.9" y="139.5">Inrush Delay</text>
<text x="127.7" y="149.5">PGND</text>
<text x="85.3" y="172">PGND</text>
<text x="102.7" y="170.7">PGND</text>
</g>
<g font-size="2.2">
<text x="47.3" y="38">U3</text>
<text x="96.9" y="39.7">R46</text>
<text x="116.9" y="37.7">D13</text>
<text x="116.9" y="45.7">US1M-13-F</text>
<text x="74.7" y="53">C30</text>
<text x="89.4" y="50.2">C29</text>
<text x="95.4" y="50.2">R47</text>
<text x="106.9" y="52.7">C31</text>
<text x="111.9" y="53.9">L5</text>
<text x="153.3" y="50.4">BIAS</text>
<text x="139.3" y="57.2">R50</text>
<text x="149.3" y="57.2">R31</text>
<text x="126.9" y="65.9">C32</text>
<text x="167" y="65.7">D16</text>
<text x="82.4" y="67.7">D15</text>
<text x="82.4" y="70.2">US1M-13-F</text>
<text x="137.9" y="67.7">R48</text>
<text x="149.8" y="66.7">D14</text>
<text x="167" y="70.7">Red</text>
<text x="167" y="68.2">LTST-C193KRKT-5A</text>
<text x="97" y="113.4">MMBT3906-7-F</text>
<text x="103.3" y="110.9">Q2</text>
<text x="80.8" y="117.1">BIAS</text>
<text x="115.5" y="115.1">R18</text>
<text x="95.5" y="125.1">R15</text>
<text x="125.5" y="124.3">C19</text>
<text x="131.5" y="120.6">R13</text>
<text x="64.6" y="129.6">PFC ON/OFF CONTROL</text>
<text x="73.3" y="136.8">D9</text>
<text x="106.5" y="135.6">R16</text>
<text x="135.7" y="134.8">D5</text>
<text x="135.7" y="137.3">LTST-C193KGKT-5A</text>
<text x="85.6" y="138.8">R19</text>
<text x="109.8" y="148">Q3</text>
<text x="82.1" y="154.5">R17</text>
<text x="95.8" y="158.2">C24</text>
</g>
<g font-size="2.2" fill="#00007f">
<text x="96.9" y="43.7">133k</text>
<text x="33.3" y="52.4">100nF</text>
<text x="89.4" y="52.7">50V</text>
<text x="95.4" y="52.7">10.0k</text>
<text x="33.3" y="54.9">630V</text>
<text x="74.7" y="55.4">100nF</text>
<text x="77.2" y="57.9">50V</text>
<text x="89.4" y="55.2">20pF</text>
<text x="104.7" y="55.4">330nF</text>
<text x="104.7" y="57.9">50V</text>
<text x="47.3" y="65.4">UCC28881DR</text>
<text x="111.9" y="61.1">1.8mH</text>
<text x="139.3" y="61.1">0</text>
<text x="149.3" y="61.1">10.0k</text>
<text x="126.9" y="68.4">35V</text>
<text x="126.9" y="70.9">100µF</text>
<text x="137.9" y="70.2">21.0k</text>
<text x="149.8" y="71.7">18V</text>
<text x="139.6" y="75.4">MMSZ5248BS-7-F</text>
<text x="165.8" y="74.1">BIAS LED</text>
<text x="115.5" y="119.1">1.00</text>
<text x="131.5" y="123.1">10.0k</text>
<text x="95.5" y="129">10.0k</text>
<text x="125.5" y="126.8">35V</text>
<text x="125.5" y="129.3">10µF</text>
<text x="85.6" y="142.8">10.0k</text>
<text x="106.5" y="138">1.00k</text>
<text x="135.7" y="142">15V LED</text>
<text x="135.7" y="139.8">Green</text>
<text x="73.3" y="147.3">18V</text>
<text x="73.3" y="144.8">MMSZ5248BS-7-F</text>
<text x="109.8" y="150.5">2V7002KT1G</text>
<text x="82.1" y="157">47.0k</text>
<text x="95.8" y="160.7">100nF</text>
<text x="95.8" y="163.2">50V</text>
</g>
<g font-size="2.1" fill="#00007f">
<text x="33.3" y="50">C33</text>
<text x="69.6" y="167">47212301011</text>
<text x="72.1" y="164.5">S1</text>
<text x="84" y="167">1</text>
</g>
<g font-size="2">
<text x="44.3" y="43">5</text>
<text x="49" y="44.1">HVIN</text>
<text x="66.3" y="44.1">VDD</text>
<text x="74.2" y="43">4</text>
<text x="44.3" y="48">6</text>
<text x="49" y="49.1">NC</text>
<text x="68" y="51.6">FB</text>
<text x="74.2" y="50.5">3</text>
<text x="44.3" y="58">8</text>
<text x="49" y="59.1">DRAIN</text>
<text x="66.1" y="59.1">GND</text>
<text x="74.2" y="58">1</text>
<text x="66.1" y="61.6">GND</text>
<text x="74.2" y="60.5">2</text>
<text x="161.6" y="61.9" transform="rotate(-90 161.6 61.9)">1</text>
<text x="161.6" y="70.9" transform="rotate(-90 161.6 70.9)">2</text>
<text x="100.3" y="115.9">2</text>
<text x="110.3" y="115.9">3</text>
<text x="105.3" y="121.6" transform="rotate(-90 105.3 121.6)">1</text>
<text x="130.3" y="131.1" transform="rotate(-90 130.3 131.1)">1</text>
<text x="130.3" y="140.1" transform="rotate(-90 130.3 140.1)">2</text>
<text x="95.5" y="148.3">1</text>
<text x="105.3" y="144.3" transform="rotate(-90 105.3 144.3)">3</text>
<text x="105.3" y="156.8" transform="rotate(-90 105.3 156.8)">2</text>
</g>
<g font-size="1.9">
<text x="79.2" y="153" transform="rotate(-90 79.2 153)">2</text>
<text x="76.7" y="163" transform="rotate(-90 76.7 163)">3</text>
<text x="81.7" y="163" transform="rotate(-90 81.7 163)">1</text>
</g>
</svg>
